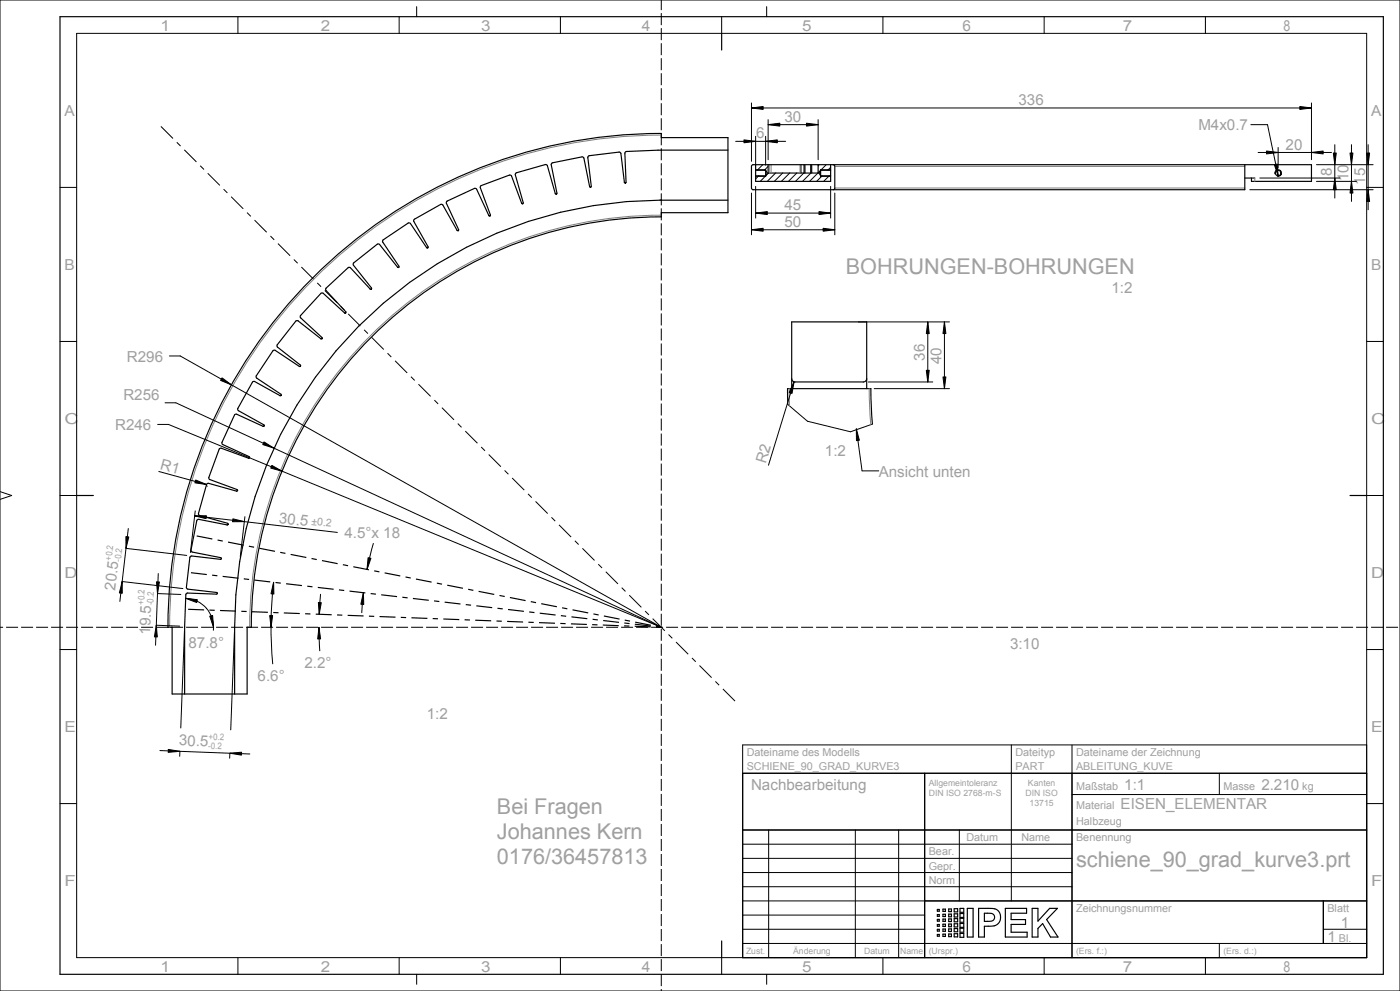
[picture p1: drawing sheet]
<svg xmlns="http://www.w3.org/2000/svg" width="420mm" height="297mm" viewBox="0 0 420 297" stroke-linecap="round" stroke-linejoin="round" font-family="sans-serif">
<g fill="none" stroke="#000" stroke-width=".3">
<path d="M0 0h420v297h-420zM23 10h387v277h-387zM71.4 5v5M119.8 5v5M125 2v3M168.1 5v5M216.5 5v5M230 2v3M264.9 5v5M313.3 5v5M361.6 5v5M18 56.2h5"/>
<path d="M226.7 52.9h3M226.7 50.9h3M226.7 49.4h.1M227.6 52.7l-.9 .9M228.8 49.4l-1.6 1.6M230.4 49.9l-1.1 1.1M230.6 51.9l-2.5 2.5M232.7 51.9l-2.5 2.5M234.8 51.9l-2.5 2.5M236.9 51.9l-2.5 2.5M239 51.9l-2.5 2.5M241.1 51.9l-2.5 2.5"/>
<path d="M243.3 51.9l-2.5 2.5M245.4 51.9l-2.5 2.5M245.8 49.4l-.4 .3M246.2 52.9h3M246.2 50.9h3M246.7 52.7l-1.7 1.7M247.9 49.4l-2.5 2.4M248.8 52.7l-1.7 1.7M249.2 50.2l-.9 .8M382.5 52.1a1 1 0 0 1 .9-1.2 1 1 0 0 1 1 1 1 1 0 0 1-1.2 .9M410 56.2h5M18 102.3h5"/>
<path d="M410 102.3h5M236.3 121.2l5.9 5 12.9 3.2 6.6-2.3M0 147.3l3.5 1.2-3.5 1.2M18 148.5h5M410 148.5h5M18 194.7h5M410 194.7h5M222.8 231.8h187.2M277.4 231.8v55.2M303.4 223.3v46.7M321.6 238.1h88.4M321.6 223.3v63.7"/>
<path d="M365.8 231.8v6.3M410 223.3h-187.2v63.7M18 240.8h5M222.8 248.8h187.2M222.8 253h98.8M222.8 257.3h98.8M230.6 248.8v38.2M256.6 248.8v38.2M269.6 248.8v38.2M287.8 248.8v21.2M410 240.8h5M222.8 261.5h98.8"/>
<path d="M222.8 265.8h98.8M222.8 270h187.2M222.8 274.3h54.6M222.8 278.5h54.6M397 278.5h13M397 270v12.8M71.4 287v5M119.8 287v5M125 292v3M168.1 287v5M216.5 287v5M222.8 282.8h187.2"/>
<path d="M230 292v3M264.9 287v5M313.3 287v5M361.6 287v5M365.8 282.8v4.2"/>
</g>
<g fill="none" stroke="#000" stroke-width=".35">
<path d="M18 5h397v287h-397zM216.5 10v5M226.7 49.4h3.7v2.5h15v-2.5h3.8v5h-22.5zM226.7 51h3l.5 .9-.5 .8h-3M229.7 50.9v2M240.3 49.4v2.5M241.5 49.4v2.5M243.5 49.4v2.5M246.2 50.9v2M249.2 51h-3l-.5 .9 .5 .8h3M23 148.5h5M405 148.5h5"/>
<path d="M222.8 231.8h187.2v55.2h-187.2zM277.4 231.8v55.2M321.6 231.8v55.2M222.8 248.8h187.2M277.4 270h132.6M281.2 278.5h.6v.5h-.6zM281.2 277.1h.6v.5h-.6zM281.2 275.5h.6v.6h-.6zM281.2 274.1h.6v.5h-.6zM281.2 272.6h.6v.5h-.6zM282.9 280h.7v.6h-.7zM282.9 278.4h.7v.7h-.7z"/>
<path d="M282.9 277h.7v.7h-.7zM282.9 275.4h.7v.7h-.7zM282.9 274h.7v.7h-.7zM282.9 272.5h.7v.7h-.7zM284.6 279.9h.8v.8h-.8zM284.6 278.4h.8v.8h-.8zM284.6 276.9h.8v.8h-.8zM284.6 275.4h.8v.8h-.8zM284.6 274h.8v.8h-.8zM284.6 272.4h.8v.8h-.8zM286.3 279.8h1v1h-1zM286.3 278.3h1v.9h-1z"/>
<path d="M286.3 276.8h1v1h-1zM286.3 275.3h1v1h-1zM286.3 273.9h1v.9h-1zM286.3 272.3h1v1h-1zM288 279.7h1.1v1.2h-1.1zM288 278.2h1.1v1.2h-1.1zM288 276.8h1.1v1.1h-1.1zM288 275.2h1.1v1.2h-1.1zM288 273.8h1.1v1.2h-1.1zM288 272.2h1.1v1.2h-1.1zM290.2 272.2h1.7v8.6h-1.7zM293.6 272.2l4.8 .2 1.1 .7 .6 1.1-.1 1.6-.9 1.3-1.1 .4-2.7 .1v3.2h-1.7z"/>
<path d="M295.3 273.7l2.6 .2 .4 .7-.1 1-.8 .5h-2.1zM301.6 272.2h6.4v1.5h-4.7v1.9h4.4v1.4h-4.4v2.4h4.8v1.4h-6.5zM309.6 272.2h1.8v3.9l3.5-3.9h2.3l-3.2 3.4 3.4 5.2h-2.2l-2.4-4-1.4 1.4v2.6h-1.8zM397 270v12.8M216.5 282v5M281.2 280.1h.6v.5h-.6z"/>
</g>
<!-- layer: 02_ALL_AXES -->
<g fill="none" stroke="#000" stroke-width=".35">
<path d="M143 56.7l-.7-.2-8.1 3.8-.3 .6M153.5 52.8l-.7-.3-8.4 3.1-.3 .7M164.2 49.7l-.6-.4-8.7 2.5-.3 .6M175.2 47.4l-.6-.4-8.8 1.8-.4 .6M186.3 46l-.6-.4-8.9 1.1-.5 .5M187.9 45.4l-.4 .5M113.9 73.3l-.7-.1-7.1 5.6-.1 .7M123.1 67l-.7-.1-7.4 5-.2 .7M132.9 61.5l-.7-.2-7.9 4.4-.1 .7M89.4 96.2l-.7 .1-5.5 7 .1 .7M97 87.9h-.7l-6.1 6.7v.7M105.1 80.3l-.7-.1-6.6 6.2v.7"/>
<path d="M76.4 114.3l-.7 .2-4.4 7.9 .2 .7M82.6 105l-.7 .1-5 7.5 .1 .7M66.4 134.3l-.7 .3-3 8.5 .2 .6M71 124.1l-.7 .3-3.7 8.2 .2 .6M59.6 155.6l-.6 .4-1.7 8.9 .4 .6M62.6 144.9l-.6 .3-2.5 8.7 .4 .6M57.5 166.6l-.5 .5-1.1 8.9 .5 .6"/>
<circle cx="383.4" cy="51.9" r=".83"/>
</g>
<g fill="none" stroke="#000" stroke-width=".3">
<path d="M48.3 37.9l3.6 3.6M53 42.6l1.2 1.2M55.3 44.9l3.6 3.6M60.1 49.7l1.1 1.1M62.3 51.9l3.7 3.7M67.1 56.7l1.1 1.1M69.3 58.9l3.7 3.7M74.1 63.7l1.1 1.1M76.4 66l3.6 3.6M81.1 70.7l1.2 1.2M83.4 73l3.6 3.6M88.2 77.8l1.1 1.1"/>
<path d="M90.4 80l3.7 3.7M95.2 84.8l1.1 1.1M97.4 87l3.7 3.7M102.2 91.8l1.1 1.1M104.5 94.1l3.6 3.6M109.2 98.8l1.2 1.2M111.5 101.1l3.6 3.6M116.3 105.9l1.1 1.1M118.5 108.1l3.7 3.7M123.3 112.9l1.1 1.1M125.5 115.1l3.7 3.7M130.3 119.9l1.1 1.1"/>
<path d="M132.6 122.2l3.6 3.6M137.3 126.9l1.2 1.2M139.6 129.2l3.6 3.6M144.4 134l1.1 1.1M146.6 136.2l3.7 3.7M151.4 141l1.1 1.1M153.6 143.2l3.7 3.7M158.4 148l1.1 1.1M160.7 150.3l3.6 3.6M165.4 155l1.2 1.2M167.7 157.3l3.6 3.6M172.5 162.1l1.1 1.1"/>
<path d="M174.7 164.3l3.7 3.7M179.5 169.1l1.1 1.1M181.7 171.4l3.7 3.6M186.5 176.1l1.1 1.1M188.8 178.4l3.6 3.6M193.5 183.1l1.2 1.2M195.8 185.4l3.6 3.6M200.6 190.2l1.1 1.1M202.8 192.4l3.7 3.7M207.6 197.2l1.1 1.1M209.8 199.5l3.7 3.6M214.6 204.2l1.1 1.1"/>
<path d="M216.9 206.5l3.6 3.6"/>
</g>
<!-- layer: 09_ALL_ROUNDS -->
<path d="M198.4 41.2v-1.2a148 148 0 0 0-148 148h1.2M226.7 49.4h-1l-.3 .5v6.5l.5 .5h147.5v-7.5h-124.2M249.9 49.4l.5 .5v6.5l-.5 .5M198.4 63.7v1.3a123 123 0 0 0-123 123h-1.3M236.3 121.2v-4.7h25l.4 10.6" fill="none" stroke="#000" stroke-width=".35"/>
<path d="M198.4 40.5a147.5 147.5 0 0 0-147.5 147.5M250.4 56.4h123M250.4 49.9h123M198.4 64.5a123.5 123.5 0 0 0-123.5 123.5M236.8 116.5l.1 5.1M260.8 116.5l.4 10.8" fill="none" stroke="#7d7d7d" stroke-width=".3"/>
<!-- layer: 20_ALL_FEATURES -->
<path d="M230.8 49.4v2.5M231.3 49.4v2.5M240 49.4v2.5M376.4 53.4v1" fill="none" stroke="#7d7d7d" stroke-width=".3"/>
<g fill="none" stroke="#000" stroke-width=".35">
<path d="M143 56.7l3.7 7.9M144.1 56.3l3 8.1-.1 .3-.3-.1M153.5 52.8l3 8.1M154.6 52.4l2.4 8.4-.2 .3-.3-.2M164.2 49.7l2.4 8.3M165.4 49.4l1.7 8.5-.2 .3-.3-.2M166.6 58h.1M175.2 47.4l1.7 8.5M176.3 47.2l1.1 8.7-.2 .2-.3-.2M176.9 55.9h.1M186.3 46l1 8.7M187.3 54.7h.1"/>
<path d="M187.5 45.9l.3 8.7-.2 .3-.3-.2M198.1 60h20.3M198.1 60h.1M198.1 60l-10.1 .4M198.4 45h.1M198.4 60h.1M198.4 41.2h20v22.5h-20M218.4 45h-21l-9.5 .4M230.4 49.4h15M241.2 49.4v2.5M243.2 49.4v2.5M373.4 49.4h20v5h-18v-1"/>
<path d="M373.4 53.4h3M106 79.5l5.4 6.8v.3h-.3M113.9 73.3l5.4 6.8M114.8 72.6l4.9 7.2-.1 .3h-.3M123.1 67l4.9 7.2M124.2 66.4l4.2 7.6-.1 .3-.3-.1M128 74.2h.1M133.9 60.9l3.7 7.9-.1 .3h-.4l-4.2-7.6M146.7 64.6h.1M156.5 60.9h.1M188 60.4a128.1 128.1 0 0 0-65.1 24.2M89.4 96.2l6.9 5.3"/>
<path d="M90.2 95.3l6.4 5.9v.3h-.3M97 87.9l6.4 5.9M97.8 87.1l5.9 6.3v.4h-.3M103.4 93.8h.1M105.1 80.3l6 6.3M111.1 86.6h.1M119.3 80.1h.1M122.9 84.6l-7.9 6.3-7.4 6.8-6.8 7.4M76.4 114.3l7.6 4.3M77 113.3l7.3 4.8v.4l-.3 .1M83.3 104l6.8 5.4 .1 .4h-.4l-7.2-4.8M84 118.6h.1"/>
<path d="M96.3 101.5h.1M100.8 105.1l-6.2 7.9-5.5 8.4-4.9 8.8M237.5 113.5a1 1 0 0 0 1 1h20.5a1 1 0 0 0 1-1M237.5 116.5v-20h22.5v20M66.4 134.3l8.2 3M66.8 133.2l8 3.7 .1 .3-.3 .1M71.5 123.1l7.6 4.2 .1 .3-.3 .2-7.9-3.7M74.6 137.3h.1M84.2 130.2a127.9 127.9 0 0 0-13.8 57.8v20M59.6 155.6l8.6 1.7M59.9 154.5l8.4 2.3 .1 .3-.2 .2M62.6 144.9l8.4 2.3"/>
<path d="M62.9 143.7l8.2 3 .2 .3-.3 .2M68.2 157.3h.1M71 147.2h.1M56.4 176.6l8.6 1 .2 .2-.2 .3-8.7-.4-.5 .3-.4 9.7v20.3M57.5 166.6l8.7 1M57.7 165.5l8.5 1.6 .2 .3-.2 .2M66.2 167.6h.1M51.6 188v20h22.5v-20"/>
</g>
<!-- layer: 50_ALL_DETAILS -->
<path d="M256.9 128.5l.9 3.4-.9 .2z" fill="#000"/>
<path d="M256.9 128.5l.9 3.4-.9 .2zM256.9 128.5l1.7 12.6h5" fill="none" stroke="#000" stroke-width=".3"/>
<path d="M198.4 0v297.1M-.1 188h420.1" fill="none" stroke="#000" stroke-width=".3" stroke-dasharray="3.6 .9" stroke-linecap="butt"/>
<path d="M198.4 188l-143.2-5.4M198.4 188l-142-16.5M198.4 188l-140.2-27.5" fill="none" stroke="#000" stroke-width=".35" stroke-dasharray="1.6 1.6 4.8 1.6" stroke-linecap="butt"/>
<!-- layer: 51_ALL_DIMS -->
<g fill="#000">
<path d="M225.4 32.4l3.5-.5v.9zM230.4 37.4l3.5-.5v.9zM241.9 36.9l3.5 .5-3.5 .4zM389.9 31.9l3.5 .5-3.5 .4zM223.2 41.9l3.5 .5-3.5 .4zM229.7 42.4l3.5-.5v.9zM379.9 45.3l3.5 .4-3.5 .4zM393.4 45.7l3.5-.4v.8zM400.4 53.4l.5 3.5h-.9zM400 45.9h.9l-.5 3.5zM405 45.9h.9l-.5 3.5zM405.4 54.4l.5 3.5h-.9z"/>
<path d="M410 45.9h.9l-.5 3.5zM410.4 56.9l.5 3.5h-.9zM225.4 68.9l3.5-.5v.9zM226.7 63.9l3.5-.5v.9zM245.7 63.4l3.5 .5-3.5 .4zM246.9 68.4l3.5 .5-3.5 .4zM278.3 96.5l.5 3.5h-.9zM283.3 96.5l.5 3.5h-.9zM66.6 113.2l2.8 2.1-3.2-1.3zM238.2 114.4l-.6 3.5-.8-.3zM277.9 111h.9l-.5 3.5zM282.9 113h.9l-.5 3.5z"/>
<path d="M79.2 132.4l3 1.9-3.4-1.1zM58.4 154.6h3.5l-.1 .8zM58.7 143.9l3.3 1.3-3.5-.5zM69.9 155.5l3.4 .8-3.5 .1zM81.6 139.5l3 1.7-3.4-.9zM36.6 174.3l.1 3.5-.9-.1zM37.8 160.8l.8 .1-.8 3.4zM46.9 174.4h.9l-.5 3.5zM55.7 179.3l3.5 .4-.2 .9zM82.1 174.5l.1 3.5h-.9zM109 177.6l.1 3.6-.8-.1zM110.4 167.1l.9 .2-1.2 3.4z"/>
<path d="M46.9 187.4l.3 3.5h-.9zM62.9 184.7l.9-.2 .3 3.5zM80.9 184.5h.9l-.5 3.5zM95.7 188l.5 3.5h-.9zM95.5 180.6h.9l-.6 3.5zM50.5 224.6l3.5 .6-3.5 .3zM69 225.7l3.5-.3-.1 .9z"/>
</g>
<g fill="none" stroke="#000" stroke-width=".3">
<path d="M225.4 32.4l3.5-.5v.9zM225.4 30.9v17.5M225.4 32.4h168M230.4 37.4l3.5-.5v.9zM230.4 35.9v12M230.4 37.4h15M241.9 36.9l3.5 .5-3.5 .4zM245.4 35.9v12M389.9 31.9l3.5 .5-3.5 .4zM393.4 30.9v17M220.7 42.4h15M223.2 41.9l3.5 .5-3.5 .4z"/>
<path d="M225.4 57.9v12.5M226.7 40.9v8.6M226.7 55.9v9.5M229.7 42.4l3.5-.5v.9zM229.7 40.9v8.6M249.2 55.9v9.5M250.4 57.9v12.5M374.9 56.9h37M377.4 45.7h22M377.9 53.4h24M379.9 45.3l3.5 .4-3.5 .4zM383.4 44.2v6.2"/>
<path d="M393.4 45.7l3.5-.4v.8zM394.9 54.4h12M394.9 49.4h17M400 45.9h.9l-.5 3.5zM400.4 53.4l.5 3.5h-.9zM400.4 43.4v16M405 45.9h.9l-.5 3.5zM405.4 54.4l.5 3.5h-.9zM405.4 43.4v17M410 45.9h.9l-.5 3.5zM410.4 56.9l.5 3.5h-.9zM410.4 43.4v19.5"/>
<path d="M225.4 68.9l3.5-.5v.9zM225.4 68.9h25M226.7 63.9l3.5-.5v.9zM226.7 63.9h22.5M245.7 63.4l3.5 .5-3.5 .4zM246.9 68.4l3.5 .5-3.5 .4zM257.5 96.5h27.3M278.3 96.5l.5 3.5h-.9zM278.3 96.5v18M283.3 96.5l.5 3.5h-.9zM283.3 96.5v20M50.8 106.7h3.3l144.3 81.3"/>
<path d="M66.6 113.2l2.8 2.1-3.2-1.3zM238.2 114.4l-.6 3.5-.8-.3zM238.2 114.4l-7.7 25M260.5 114.5h19.3M262.3 116.5h22.5M277.9 111h.9l-.5 3.5zM282.9 113h.9l-.5 3.5zM47.3 127.2h3.2l147.9 60.8M49.5 120.7h3.3l145.6 67.3M79.2 132.4l3 1.9-3.4-1.1zM81.6 139.5l3 1.7-3.4-.9zM38.5 158.4l-2.5 21.8"/>
<path d="M47.6 141.3l14.4 3.9 .2 .6M58.4 154.6h3.5l-.1 .8zM58.4 154.6l42.8 5M58.6 153.1l-1.5 12.5M58.7 143.9l3.3 1.3-3.5-.5zM69.9 155.5l3.4 .8-3.5 .1zM73.5 154.8l-1.4 12M36.6 174.3l.1 3.5-.9-.1zM36.6 174.3l18.3 2.1M37.8 160.8l.8 .1-.8 3.4zM37.8 164.3l18.2 2.2M46.9 174.4h.9l-.5 3.5z"/>
<path d="M47.3 177.9l7 .3M47.5 171.9l-.8 21.5M55.7 179.3l3.5 .4-.2 .9zM55.7 179.3a8.7 8.7 0 0 1 8.3 9.6M82.1 174.5l.1 3.5h-.9zM82.1 174.5l-.8 11.4 .1 6.5 .4 6.6M96.2 178.1l-.4 6M109 177.6l.1 3.6-.8-.1zM109 177.6l-.5 6M110.4 167.1l.9 .2-1.2 3.4zM112 162.9l-1.9 7.8M46.9 187.4l.3 3.5h-.9z"/>
<path d="M46.9 187.4l7 .3M55.3 189.2l-1.1 29M62.9 184.7l.9-.2 .3 3.5zM70.3 189.5l-1.1 29.2M80.9 184.5h.9l-.5 3.5zM95.5 180.6h.9l-.6 3.5zM95.7 188l.5 3.5h-.9zM95.7 188l.2 7M48 224.9l27 1.1M50.5 224.6l3.5 .6-3.5 .3zM54 225.2l-.1 1.5M69 225.7l3.5-.3-.1 .9z"/>
<path d="M69 225.7l-.1 1.5"/>
</g>
<!-- layer: 52_ALL_NOTES -->
<path d="M382.3 49.3l.9-.1 .2 3.5z" fill="#000"/>
<path d="M375.3 37.4h5l3.1 15.3M382.3 49.3l.9-.1 .2 3.5z" fill="none" stroke="#000" stroke-width=".3"/>
<g font-size="6.5" fill="#9f9f9f">
<text x="253.8" y="82.1">BOHRUNGEN-BOHRUNGEN</text>
<text x="149.1" y="243.9">Bei Fragen</text>
<text x="149.1" y="251.4">Johannes Kern</text>
<text x="149.1" y="258.9">0176/36457813</text>
<text x="322.8" y="259.8">schiene_90_grad_kurve3.prt</text>
</g>
<g font-size="4.6" fill="#9f9f9f">
<text x="305.6" y="31.5">336</text>
<text x="226.8" y="41.5">6</text>
<text x="235.3" y="36.5">30</text>
<text x="359.5" y="39.1">M4x0.7</text>
<text x="385.7" y="44.8">20</text>
<text x="399.6" y="52.7" transform="rotate(-90 399.6 52.7)">8</text>
<text x="404.6" y="54.2" transform="rotate(-90 404.6 54.2)">10</text>
<text x="409.6" y="55.4" transform="rotate(-90 409.6 55.4)">15</text>
<text x="235.3" y="63">45</text>
<text x="235.3" y="68">50</text>
<text x="333.4" y="87.7">1:2</text>
<text x="38.1" y="108.4">R296</text>
<text x="277.5" y="108.1" transform="rotate(-90 277.5 108.1)">36</text>
<text x="282.5" y="109.2" transform="rotate(-90 282.5 109.2)">40</text>
<text x="37" y="119.8">R256</text>
<text x="34.5" y="129">R246</text>
<text x="247.5" y="136.8">1:2</text>
<text x="47.9" y="140.5" transform="rotate(15 47.9 140.5)">R1</text>
<text x="229.7" y="139.2" transform="rotate(-73 229.7 139.2)">R2</text>
<text x="263.6" y="142.9">Ansicht unten</text>
<text x="103.3" y="161.1">4.5°x 18</text>
<text x="45" y="190.2" transform="rotate(-88 45 190.2)">19.5</text>
<text x="56.6" y="194.1">87.8°</text>
<text x="303" y="194.4">3:10</text>
<text x="91.3" y="200.3">2.2°</text>
<text x="77.3" y="204.2">6.6°</text>
<text x="128.1" y="215.3">1:2</text>
<text x="53.7" y="223.4" transform="rotate(2 53.7 223.4)">30.5</text>
<text x="225.3" y="236.7">Nachbearbeitung</text>
<text x="337.3" y="236.7">1:1</text>
<text x="378.4" y="236.7">2.210</text>
<text x="336.2" y="242.5">EISEN_ELEMENTAR</text>
<text x="402.2" y="278.1">1</text>
<text x="398.2" y="282.4">1</text>
</g>
<g font-size="4.5" fill="#9f9f9f">
<text x="48.1" y="9.2">1</text>
<text x="96.2" y="9.2">2</text>
<text x="144.4" y="9.2">3</text>
<text x="192.5" y="9.2">4</text>
<text x="240.6" y="9.2">5</text>
<text x="288.8" y="9.2">6</text>
<text x="336.9" y="9.2">7</text>
<text x="385" y="9.2">8</text>
<text x="19.4" y="34.8">A</text>
<text x="411.4" y="34.8">A</text>
<text x="19.4" y="81">B</text>
<text x="411.4" y="81">B</text>
<text x="19.4" y="127.2">C</text>
<text x="411.4" y="127.2">C</text>
<text x="83.6" y="156.6" transform="rotate(7 83.6 156.6)">30.5</text>
<text x="19.4" y="173.3">D</text>
<text x="411.4" y="173.3">D</text>
<text x="34.6" y="177.1" transform="rotate(-83 34.6 177.1)">20.5</text>
<text x="19.4" y="219.5">E</text>
<text x="411.4" y="219.5">E</text>
<text x="19.4" y="265.7">F</text>
<text x="411.4" y="265.7">F</text>
<text x="48.1" y="291.2">1</text>
<text x="96.2" y="291.2">2</text>
<text x="144.4" y="291.2">3</text>
<text x="192.5" y="291.2">4</text>
<text x="240.6" y="291.2">5</text>
<text x="288.8" y="291.2">6</text>
<text x="336.9" y="291.2">7</text>
<text x="385" y="291.2">8</text>
</g>
<g font-size="3.3" fill="#9f9f9f">
<text x="224" y="226.6">Dateiname des Modells</text>
<text x="304.6" y="226.6">Dateityp</text>
<text x="322.8" y="226.6">Dateiname der Zeichnung</text>
<text x="224" y="230.9">SCHIENE_90_GRAD_KURVE3</text>
<text x="304.6" y="230.9">PART</text>
<text x="322.8" y="230.9">ABLEITUNG_KUVE</text>
<text x="322.8" y="236.7">Maßstab</text>
<text x="367" y="236.7">Masse</text>
<text x="390.7" y="236.7">kg</text>
<text x="322.8" y="242.5">Material</text>
<text x="322.8" y="247.3">Halbzeug</text>
<text x="278.6" y="256.4">Bear.</text>
<text x="289.9" y="252.1">Datum</text>
<text x="306.4" y="252.1">Name</text>
<text x="322.8" y="252.1">Benennung</text>
<text x="278.6" y="260.6">Gepr.</text>
<text x="278.6" y="264.9">Norm</text>
<text x="322.8" y="273.4">Zeichnungsnummer</text>
<text x="398.2" y="273.4">Blatt</text>
<text x="401.7" y="282.4">Bl.</text>
</g>
<text font-size="3.2" fill="#9f9f9f" x="93.3" y="157.2" transform="rotate(7 93.3 157.2)">±0.2</text>
<g font-size="2.7" fill="#9f9f9f">
<text x="33.5" y="168" transform="rotate(-83 33.5 168)">+0.2</text>
<text x="36.3" y="168.3" transform="rotate(-83 36.3 168.3)">-0.2</text>
<text x="43.3" y="181.3" transform="rotate(-88 43.3 181.3)">+0.2</text>
<text x="46.1" y="181.4" transform="rotate(-88 46.1 181.4)">-0.2</text>
<text x="62.6" y="221.6" transform="rotate(2 62.6 221.6)">+0.2</text>
<text x="62.5" y="224.4" transform="rotate(2 62.5 224.4)">-0.2</text>
</g>
<g font-size="2.6" fill="#9f9f9f">
<text x="278.6" y="235.5">Allgemeintoleranz</text>
<text x="278.6" y="238.5">DIN ISO 2768-m-S</text>
<text x="307.7" y="238.5">DIN ISO</text>
<text x="308.4" y="235.5">Kanten</text>
<text x="308.9" y="241.5">13715</text>
<text x="223.8" y="285.9">Zust.</text>
<text x="238" y="285.9">Änderung</text>
<text x="259.3" y="285.9">Datum</text>
<text x="270" y="285.9">Name</text>
<text x="278.6" y="285.9">(Urspr.)</text>
<text x="322.8" y="285.9">(Ers. f.:)</text>
<text x="367" y="285.9">(Ers. d.:)</text>
</g>
</svg>
